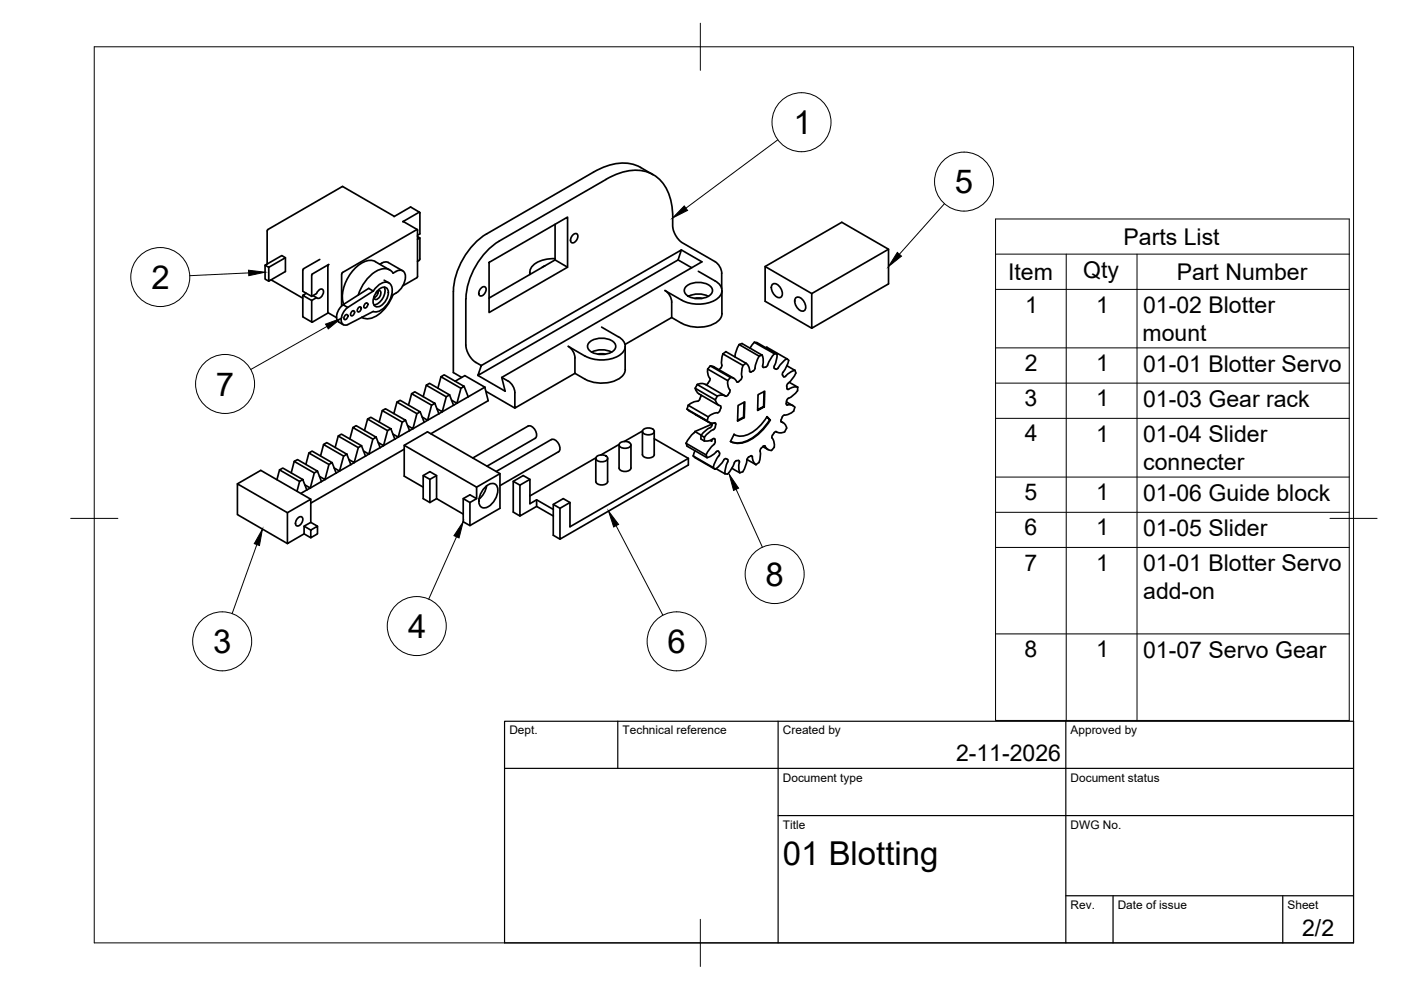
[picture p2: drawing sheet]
<svg xmlns="http://www.w3.org/2000/svg" width="297mm" height="210mm" viewBox="0 0 297 210" stroke-linecap="round" stroke-linejoin="round" font-family="sans-serif">
<!-- layer: Visible -->
<g fill="none" stroke="#000" stroke-width=".36">
<path d="M72.5 39.6l-15.7 9.1-.1 .3-.1 7M72.6 39.6l11 6.3M128.5 38.1l-22.6 13a15.6 15.6 0 0 0-7.1 12.3M128.5 38a10.9 10.9 0 0 1 9-1.4 8 8 0 0 1 4.9 6.5l.2 3.1M138.5 37.1a10.6 10.6 0 0 0-6.3-2.5 12.8 12.8 0 0 0-6.4 1.9l-22.6 13.1M56.2 56.2l3.6-2 .7 .4-3.5 2.1zM56.2 56.2v3l.8 .4M57.5 59.3l6.7 3.9M60.5 54.6v3l-3.5 2v-2.9M64.4 57l-.2 .3v4.5l1.9 1 1-.6 .2-.3a.66 .66 0 0 1 .6-.6 .66 .66 0 0 1 .7 .5l-.4 1a.75 .75 0 0 1-1.1 .3M66.3 58.1l-.2 .3v4.4M67.8 55l-3.4 2"/>
<path d="M69.5 56.4v9.8M69.5 56.4l.2-.3-3.4 2M79.6 55.5l3 1.7M79.6 55.5a3.5 3.5 0 0 0-3.9 1 8.6 8.6 0 0 0-3 7.4l.2 .6M80.5 56l.4-.2a1.4 1.4 0 0 1 1.4-.1l3.1 1.7M81.4 59.4l1 .6M83.3 57.9a1.7 1.7 0 0 1 2.4-.2 3.7 3.7 0 0 1-1.7 4.4l-.7 .4a8.1 8.1 0 0 1-4.7 5 2.32 2.32 0 0 1-1.9-.2h.1M83.3 57.9a2.52 2.52 0 0 0-3.7-.3 9.3 9.3 0 0 0-3.6 4.9M85.4 47l3.1 1.7M87.1 43.9l1.9 1.1M87.1 43.9l-3.6 2M88.3 48.7l-15.7 9.1-.1 .3-.1 6.8"/>
<path d="M88.4 48.7l.1 .1M88.5 48.8v9.8l-.1 .3-3 1.7M88.5 50.2l.5 .3-.5 .2M89 45.1l-.2-.1-3.4 2M89 54.9l-.5 .5M89 45.1v4.5l-.5 .3M89 50.5v4.4M103.2 49.6a15.6 15.6 0 0 0-7.1 12.2M103.7 55.6l16.6-9.6v10.7l-16.6 9.6zM112.3 57.7v.5M115.6 56.3l-.7 .4M117.7 54.8a5.7 5.7 0 0 0-5.1 2.1l-.3 .8 .1 .5"/>
<path d="M117.7 47.6v7.5l-14 8.1M117.7 55.1l2.6 1.6M121.4 49.9l.3-.3h.6a1.24 1.24 0 0 1-1.1 1.9 1.08 1.08 0 0 1 .2-1.6zM142.6 46.2l.1 2.5 .5 1 .7 1.1 .7 .6 7 4.1 .7 .6 .7 1.4v3.7M143.8 55.1l2.8 1.7M144.5 53l4.3 2.5-42.4 24.5 .7 2.9-5.8-3.3M148.1 57.5l3.5 2.1a2.16 2.16 0 0 1 1.5 2 2.16 2.16 0 0 1-1.5 2 7.8 7.8 0 0 1-7.1 0l-3.5-2 1 1.1 .4 1.3M162.2 56.5l9.9 5.7M188.4 52.8l-16.3 9.4v7.4l16.3-9.4v-7.4l-9.9-5.7-16.3 9.4v7.4l9.9 5.7M64.2 62.6v4.5M64.2 67.1l1.9 1.2M64.9 62.2l-.7 .4 1.9 1.1 1-.6-.7-.4"/>
<path d="M66.1 63.7v4.6l3.5-2-.1-.1M69.6 66.3l1.8 1M72.7 64.6a3 3 0 0 0-1.1 3.5l1.2 .7M73.1 66.9l.2-.2 .4 .1a.66 .66 0 0 1-.1 .7 .66 .66 0 0 1-.6 .2zM74.5 66.1l.2-.2 .4 .1a.66 .66 0 0 1-.1 .7 .66 .66 0 0 1-.6 .2zM76 65.3l.2-.2h.3a.66 .66 0 0 1 0 .7 .66 .66 0 0 1-.7 .3zM77.3 64.5l.3-.2h.3a.66 .66 0 0 1 0 .7 .66 .66 0 0 1-.7 .2zM79.1 61.7l-.9-.6-5.5 3.5 1 .6M79.1 61.7l-5.4 3.5M79.2 61.7a3.3 3.3 0 0 1 2.9-1.9 1.96 1.96 0 0 1 .9 2.7 4.5 4.5 0 0 1-3.4 3.6l-.5-.1-5.4 2.8a1.05 1.05 0 0 1-1.2-.2 1.05 1.05 0 0 1-.1-1.3l.6-1.4 .7-.7M79.8 62l.3 .2M79.9 61.8l.3 .1"/>
<path d="M80 61.7l.3-.1a.72 .72 0 0 1 .2 1.3l-.1 .2a.55 .55 0 0 1-.7 .4 .55 .55 0 0 1-.4-.6M80.1 61.7h.1M80.2 61.6l-.2 .9-.7 .7M80.3 61.4a1.15 1.15 0 0 1 1.6-.4 1.15 1.15 0 0 1 .4 1.6 3.1 3.1 0 0 1-2.4 2.5 1.43 1.43 0 0 1-.6-2.3zM81.5 60.9a3.1 3.1 0 0 1-2.2 3.7M93.5 79.9l.7-.4 4.2 2.4-.7 .4zM93.5 79.9l-.7 2.4M96.1 61.8v17.2l1.8 1M98.8 63.4v10.5l.5 1.2 .6 .9 .8 .7 1.3 .8M102 61.1l.3-.2 .5-.1a1.24 1.24 0 0 1-1.1 1.9 1.08 1.08 0 0 1 .3-1.6zM102 77.5l42.5-24.5-.7 2.1-42.5 24.5zM120.5 73.4l.7 .7 .7 1.3v3.8"/>
<path d="M121.9 79.2l-12.7 7.3-.1-3.7-.6-1.4-.8-.6M125 72.6a4.3 4.3 0 0 1 5.2 0 1.22 1.22 0 0 1-.5 2.1 4.4 4.4 0 0 1-4.7-.4 1.13 1.13 0 0 1 0-1.7zM125.4 74.7a4.7 4.7 0 0 1 4.3 0M126.8 75.1l.8-.1 .7 .1M127.6 69.4l3.5 2a2.16 2.16 0 0 1 1.5 2 2.16 2.16 0 0 1-1.5 2.1 7.8 7.8 0 0 1-7.1 0l-3.5-2.1M132.5 73.4l.1 4.9a2.99 2.99 0 0 1-2.4 2.5 8 8 0 0 1-6.2-.4l-2.1-1.2M142.4 64.1v3.2l-9.9 5.7M145.5 60.7a4.3 4.3 0 0 1 5.2 0 1.22 1.22 0 0 1-.5 2.1 4.4 4.4 0 0 1-4.7-.3 1.13 1.13 0 0 1 0-1.8zM146 62.8a4.7 4.7 0 0 1 4.2 0M147.3 63.3l.8-.1 .7 .1M150 78.2l4.3 2.5M150.6 77.6l4.3 2.4a1.98 1.98 0 0 0-.1 2.8 1.48 1.48 0 0 1-1 1.2l-.9-.2-.8 .2"/>
<path d="M150.6 77.6l.8 .2M150.6 77.6a1.87 1.87 0 0 0-.1 2.6M151.3 77.8l4.3 2.4M153.1 77.4l-.1 .5-.6 .5M153.1 61.6v4.9M153.1 66.5a2.99 2.99 0 0 1-2.4 2.4 8 8 0 0 1-6.2-.4l-2.1-1.2M153.3 75l4.2 2.5M155.8 75.6v.1M156.7 73l-.5 1.1-.4 1.5M156.7 73.1l4.3 2.4M157.3 79.9a1.53 1.53 0 0 1-1 1.1l-.3-.4a1.42 1.42 0 0 0-1.2-.6M157.3 72.8l4.3 2.5"/>
<path d="M157.3 72.8l-.6 .2M157.5 77.5l-.2 1v1.4M158.2 77l-4.3-2.4-.2 .1a1.22 1.22 0 0 0-.7 1.4v1.3M158.2 77l.6 .8 .1 .9M158.2 77l-.7 .5M159 73.8l.9-1.2 4.3 2.4M159.9 72.6h.6M160.5 72.6l4.2 2.5M161.6 75.3l.2 1.2-.1 1M161.6 75.3a1.34 1.34 0 0 0-1.1 1.2l-.4 1a1.09 1.09 0 0 1-1.1 1.3l-.1-.1M162.4 73.7l.2-.1 4.2 2.5M162.8 77.4l-.3 .4-.6 .1h-.1l-.1-.4"/>
<path d="M163.8 60.3a1.42 1.42 0 0 1 1.9 1.1 1.26 1.26 0 0 1-.3 1.7 2.01 2.01 0 0 1-1.6-2.8zM164.2 75l-.8 1.1-.6 1.3M164.2 75l.5 .1M164.7 75.1l-.1 1.5-.4 1a.46 .46 0 0 0 .2 .6 .46 .46 0 0 0 .6-.2l1-1.3 .8-.6M166.8 76l.4 .4M166.8 77.5l1.7 1 .2 .6M167.2 76.4l-.9 2.1a.83 .83 0 0 0-.3 1.2l.2 .2h.2l.9-.8 1.2-.6M168.7 63.1a1.42 1.42 0 0 1 1.9 1.1 1.26 1.26 0 0 1-.3 1.8 2.01 2.01 0 0 1-1.6-2.9zM168.7 79.1l-1.3 1.9a1 1 0 0 0-.3 1.6l.9-.5h1.1M59.3 99.6l.7-.4 4.2 2.5-.7 .4zM59.3 99.6l-.6 2.1M62.4 97.8l.7-.4 4.2 2.5-.7 .4z"/>
<path d="M62.4 97.8l-.7 2.5M65.5 96l.7-.4 4.2 2.5-.7 .4zM65.5 96l-.6 2.5M67.3 99.9l.9 2.2M68.6 94.2l.7-.4 4.2 2.5-.6 .4zM68.6 94.2l-.6 2.5M69.7 98.5l-.8 3.2-1.2-.7M70.4 98.1l.9 2.2M71.7 92.4l.7-.4 4.2 2.5-.6 .4zM71.7 92.4l-.6 2.5M72.9 96.7l-.9 3.2-1.2-.7M73.5 96.3l.9 2.2"/>
<path d="M74.4 98.5l-3.1 1.8M74.8 90.6l.7-.4 4.3 2.5-.7 .4zM74.8 90.6l-.6 2.5M76 94.9l-.9 3.2-1.1-.7M76.6 94.5l.9 2.2M77.5 96.7l-3.1 1.8M77.9 88.9l.7-.4 4.3 2.4-.7 .4zM77.9 88.9l-.6 2.4M79.1 93.1l-.9 3.2-1.1-.7M79.8 92.7l.8 2.2M80.6 94.9l-3.1 1.8M81 87.1l.7-.4 4.3 2.4-.7 .4z"/>
<path d="M81 87.1l-.6 2.4M82.2 91.3l-.9 3.2-1.1-.7M82.9 90.9l.8 2.2M83.7 93.1l-3.1 1.8M84.2 85.3l.6-.4 4.3 2.4-.7 .4zM84.2 85.3l-.7 2.4M85.3 89.5l-.9 3.2-1.1-.7M85.7 94.4l15.3 8.9v2.4l-1.4-.8-1.4 .8v4.9l1.4 .8v-4.9M85.7 95.2l-19.8 11.5M86 89.1l.8 2.2M86.8 91.3l-3.1 1.8M87.3 83.5l.6-.4 4.3 2.4-.7 .4z"/>
<path d="M87.3 83.5l-.7 2.4M88.4 87.7l-.9 3.2-1.1-.7M89.1 87.3l.8 2.2M89.9 89.5l-3.1 1.8M90.4 81.7l.7-.4 4.2 2.4-.7 .4zM90.4 81.7l-.7 2.4M91.5 85.9l-.8 3.2-1.2-.7M92.2 85.5l.8 2.2M93 87.7l-3.1 1.8M94.6 84.1l-.8 3.2-1.2-.7M95.3 83.7l.9 2.2M96.2 85.9l-3.2 1.8"/>
<path d="M96.5 80.8l2.1-1.2 4.2 2.5-3.5 2M97.7 82.3l-.8 3.2-1.2-.6M98.4 81.9l.9 2.2M99.3 84.1l-3.1 1.8M102.8 82.1l.7 2.9-12.1 7M103 83l6.2 3.5M105.2 100l11.7-6.8a1.73 1.73 0 0 1 1.5 2.6l-12.4 7.2M106.4 80l1.3 .8M112 90.3l-11.8 6.8M112 90.3a1.73 1.73 0 0 1 1.5 2.6M113.5 92.9l-10.2 5.9M126.3 97.2v4.9a1.45 1.45 0 0 0 2.5 0"/>
<path d="M126.3 97.1l-13.9 8M126.4 96.9a1.54 1.54 0 0 1 2.4 .3 1.45 1.45 0 0 1-2.5 0zM128.8 97.2v4.9M131.3 94.3v4.9a1.45 1.45 0 0 0 2.5 0v-4.9M131.3 94.2l-3.9 2.3M131.3 94a1.54 1.54 0 0 1 2.5 .3 1.45 1.45 0 0 1-2.5 0zM136.2 91.5v4.9a1.45 1.45 0 0 0 2.5 0v-4.9M136.2 91.6l-.1-.1-3.8 2.1M136.3 91.2a1.54 1.54 0 0 1 2.4 .3 1.45 1.45 0 0 1-2.5 0zM138.7 93l7.2 4.2M145.5 94l4.2 2.4M145.5 94l.1 .6 4.3 2.4 .8-.3 1.2-.9"/>
<path d="M145.7 86.8l4.7 2.8 1.1 .1M145.7 86.7l.4 .4M145.9 85.9l4.3 2.5M145.9 85.9l-.2 .8M146 87.1l5 2.8-3.7 1.6M147 96.7l.4 .3M147 96.7l4.2 2.4M147.1 91.8l-.9 1-.7 1.2M147.3 91.5l1.4 .8M147.4 95.5l-.4 1.2M147.4 91.5l-.3 .3M147.4 97l4.2 2.5"/>
<path d="M147.4 82.3l.3 .7 .5 .5 4.2 2.5M147.4 82.3l4.2 2.5M147.5 87.9h.1M147.8 81.5l4.3 2.5M147.8 81.5l-.4 .8M147.9 85.1l-.8 .1-1.2 .7M148.6 83.7l-.4 1.2-.3 .2M148.6 92.3v.8l.7 .4 1.1-.1 .8-.4M149.4 92.7l-.1 .8M149.5 81.5l-.6-.2-1.1 .2M149.5 81.5l4.3 2.4M149.7 96.4l.2 .6"/>
<path d="M150.2 88.4l-.3 .8M150.5 80.2l-.1 .6-.7 .8M150.6 90.7l-1.2 .8-.8 .8M150.6 93.4l.3 .1M150.9 93.2h.1M150.9 93.2v.3M151 89.9l-.1 .5-.3 .3M151.2 93h.2a.98 .98 0 0 1-.4 1.5l-1.3 1.9M151.3 91.1l-1.2 .8-.8 .8-.7-.4M151.5 89.6l.3 .2v.2M151.7 84.8l.2 .7 .8 .5a1.28 1.28 0 0 1-.6 1.5l-.7 .1-1.2 .8M151.8 90l-.2 .8-.3 .3"/>
<path d="M151.8 99.4l1.9 1M151.9 95.8l.3-.2 .3 .4M152.1 84l-.4 .8M152.4 96.6l-.7 1.2-.5 1.3M152.5 96l-.1 .6M153.5 97.6l-1.1 1.3-.8 .6-.4-.4M154.2 97.4l.1 .5M154.2 97.4l-.4-.2-.4 .3M154.3 97.9l-.5 1.6-.1 .9M155.2 99.3l1.6 .9M155.6 92.1l-.7 1.5M155.7 98.1l-1.1 2.1-.3 .3-.6-.1"/>
<path d="M156.7 98l-.1 1 .3 1.2M156.8 98v-.2l-.2-.2-.6 .1-.3 .4M157.8 85.3l-.2 3.1M157.8 88.5l.1-3.3-1.4 .8-.1 3.3 1.4-.8-.2-.1-1.2 .7M158.4 97.4l1.9 1.1M159.5 96.9l.2 .8 .6 .8M159.5 96.9v-.2a1.13 1.13 0 0 0-1.2 1.3l-.8 2-.6 .2M161.2 95.7v.8a2.45 2.45 0 0 1-.5 1.7l-.4 .3M161.7 94.7l1.1 .6M161.8 94.6l-.6 .6v.5M162 83l-.1 3.2M162 86.3l.1-3.4-1.4 .8-.1 3.3 1.4-.7-.1-.1-1.3 .7"/>
<path d="M162.6 88.3a7.5 7.5 0 0 1-5.7 4.2l-1.3-.4 .2 .1M162.6 88.3l.7 .8zM163.2 89a10.2 10.2 0 0 1-6.2 4.9l-1.4-.1-.7-.2M163.3 89.1a10 10 0 0 1-6.3 4.9l-1.5-.1-.6-.3M163.7 92.9a1.85 1.85 0 0 1-.1 2.6 1.6 1.6 0 0 1-1.5-1l-.3 .1M164.5 91.5l.2 .1M165.6 89.4l.4 .2M165.7 89.5l.8 .6 .3 .7M166.7 85.2l1.4 .8M166.8 85v.9l.9-.1 .8 .5a2.1 2.1 0 0 1-2.2 1.7 1.33 1.33 0 0 0-.6 1.5M166.8 90.8a1.46 1.46 0 0 1-2.3 .7 1.68 1.68 0 0 0-.8 1.4M167.3 81.1l1.8 1v.7l-1.5 1.5a.93 .93 0 0 0-.8 .7"/>
<path d="M50.3 102.6l5-2.9 10.6 6.1M60.9 108.7l-10.6-6.1v6.5l10.6 6.1M63.1 109.9l.3-.3h.6a1.24 1.24 0 0 1-1.1 1.9 1.08 1.08 0 0 1 .2-1.6zM63.5 102.1l-.5 2.1M64.2 101.7l.8 2.2M64.5 111.6l1.4-.8 1.4 .8M64.5 113.2l1.4 .8M65 103.9l-1.2 .7M65.9 112.4l1.4-.8v1.6l-1.4 .8zM65.9 112.4l-1.4-.8v1.6M65.9 110.8v-5l-5 2.9v6.5l3.6-2M66.6 100.3l-.8 3.2-1.2-.7"/>
<path d="M68.2 102.1l-3.2 1.8M71.3 100.3l-3.1 1.8M89.7 103.3l-4-2.3v-6.6l4.9-2.8 15.4 8.8v7.4l-6.4 3.6M89.7 100.8l1.4 .8M92.6 100.8l-1.5 .8v4.9l-1.4-.8v-4.9l1.4-.8 1.5 .8v4.9l5.6 3.3M92.6 105.7l-1.5 .8M98.2 105.7l1.4 .8M101 105.7l-1.4 .8M102.7 103.5a1.71 1.71 0 0 1 2.6-.6 3.7 3.7 0 0 1-2.8 4.8 1.71 1.71 0 0 1-.8-2.6zM103.2 103l-.6 1.6-1.1 1.2M106 100.4l-5 2.9M108.8 102.1l1.4 .8"/>
<path d="M112.4 101.6l-1.5-.8-2.1 1.3v6.5l1.4 .8M113.8 107.4l-3.6 2v-6.5l2.2-1.3v5.2l1.4-.8 3.5 2M113.8 106v1.4l3.5 2M117.3 106.9l1.4 .9M118.7 107.8l2.1-1.3v5.2l25.1-14.5v1.4l-27.2 15.7zM120.8 106.5l-1.4-.8-2.1 1.2v6.6l1.4 .8"/>
</g>
<circle cx="151.3" cy="89.8" r=".18" fill="#000"/>
<!-- layer: BORDER -->
<path d="M20 9.9h267v190h-267zM148.5 4.9v10M15 109.9h10M282 109.9h10M148.5 194.9v10" fill="none" stroke="#000" stroke-width=".21"/>
<!-- layer: Parts Lists -->
<path d="M211.1 46.4h75v106.4h-75zM211.1 53.9h75M226.1 53.9v98.9M241.1 53.9v98.9M211.1 61.4h75M211.1 73.8h75M211.1 81.2h75M211.1 88.7h75M211.1 101.1h75M211.1 108.6h75M211.1 116.1h75M211.1 134.4h75" fill="none" stroke="#000" stroke-width=".21"/>
<!-- layer: Balloons -->
<g fill="none" stroke="#000" stroke-width=".21">
<circle cx="169.9" cy="25.9" r="6.3"/>
<circle cx="204.4" cy="38.5" r="6.3"/>
<circle cx="34" cy="58.7" r="6.3"/>
<circle cx="47.7" cy="81.4" r="6.3"/>
<circle cx="47.1" cy="136" r="6.3"/>
<circle cx="88.4" cy="132.7" r="6.3"/>
<circle cx="143.5" cy="136" r="6.3"/>
<circle cx="164.2" cy="121.7" r="6.3"/>
</g>
<!-- layer: 0 -->
<path d="M52.7 57.3l3.5 .4-3.5 .8zM145.1 43.7l.7 .9-3.2 1.6zM190.2 53.5l.9 .8-2.7 2.2zM69 68.7l3.3-1.2-2.7 2.2zM55.6 112.2l-.6 3.5-1.1-.4zM98.2 110.6l-.9 3.5-1.1-.5zM129 108.3l2.1 2.9-1 .5zM154.6 100.6l2 2.9-1.1 .5z" fill="#000" stroke="#000" stroke-width=".21"/>
<path d="M164.9 29.6l-19.5 14.5M52.7 57.9l-12.5 .6M200.2 43.2l-9.5 10.7M69.3 69.2l-16.2 9.2M54.5 115.5l-5.3 14.6M96.8 113.8l-5.9 13.2M130.6 111.5l9.9 18.9M156.1 103.7l5.5 12.3" fill="none" stroke="#000" stroke-width=".21"/>
<!-- layer: TITLEBLOCK -->
<path d="M107 152.9h180v47h-180zM131 152.9v10M165 152.9v47M226 152.9v47M107 162.9h180M165 172.9h122M226 189.9h61M236 189.9v10M272 189.9v10" fill="none" stroke="#000" stroke-width=".25"/>
<g font-size="7">
<text x="168.2" y="28.4">1</text>
<text x="202.4" y="41">5</text>
<text x="32.1" y="61.3">2</text>
<text x="45.8" y="83.9">7</text>
<text x="162.3" y="124.2">8</text>
<text x="86.5" y="135.2">4</text>
<text x="45.2" y="138.4">3</text>
<text x="141.5" y="138.4">6</text>
<text x="166" y="183.4">01 Blotting</text>
</g>
<g font-size="4.9">
<text x="238.2" y="51.9">Parts List</text>
<text x="213.7" y="59.3">Item</text>
<text x="229.7" y="58.9">Qty</text>
<text x="249.5" y="59.3">Part Number</text>
<text x="217.4" y="66.3">1</text>
<text x="232.4" y="66.3">1</text>
<text x="242.4" y="66.4">01-02 Blotter</text>
<text x="242.3" y="72.2">mount</text>
<text x="217.3" y="78.7">2</text>
<text x="232.4" y="78.7">1</text>
<text x="242.4" y="78.8">01-01 Blotter Servo</text>
<text x="217.2" y="86.1">3</text>
<text x="232.4" y="86.1">1</text>
<text x="242.4" y="86.3">01-03 Gear rack</text>
<text x="217.3" y="93.6">4</text>
<text x="232.4" y="93.6">1</text>
<text x="242.4" y="93.8">01-04 Slider</text>
<text x="242.4" y="99.6">connecter</text>
<text x="217.2" y="106">5</text>
<text x="232.4" y="106.1">1</text>
<text x="242.4" y="106.2">01-06 Guide block</text>
<text x="217.2" y="113.5">6</text>
<text x="232.4" y="113.5">1</text>
<text x="242.4" y="113.7">01-05 Slider</text>
<text x="217.2" y="121">7</text>
<text x="232.4" y="121">1</text>
<text x="242.4" y="121.1">01-01 Blotter Servo</text>
<text x="242.4" y="127">add-on</text>
<text x="217.2" y="139.3">8</text>
<text x="232.4" y="139.3">1</text>
<text x="242.4" y="139.5">01-07 Servo Gear</text>
<text x="202.7" y="161.4">2-11-2026</text>
<text x="276.1" y="198.6">2/2</text>
</g>
<g font-size="2.5">
<text x="108" y="155.7">Dept.</text>
<text x="132" y="155.7">Technical reference</text>
<text x="166" y="155.7">Created by</text>
<text x="227" y="155.7">Approved by</text>
<text x="166" y="165.7">Document type</text>
<text x="227" y="165.7">Document status</text>
<text x="166" y="175.7">Title</text>
<text x="227" y="175.7">DWG No.</text>
<text x="227" y="192.7">Rev.</text>
<text x="237" y="192.7">Date of issue</text>
<text x="273" y="192.7">Sheet</text>
</g>
</svg>
